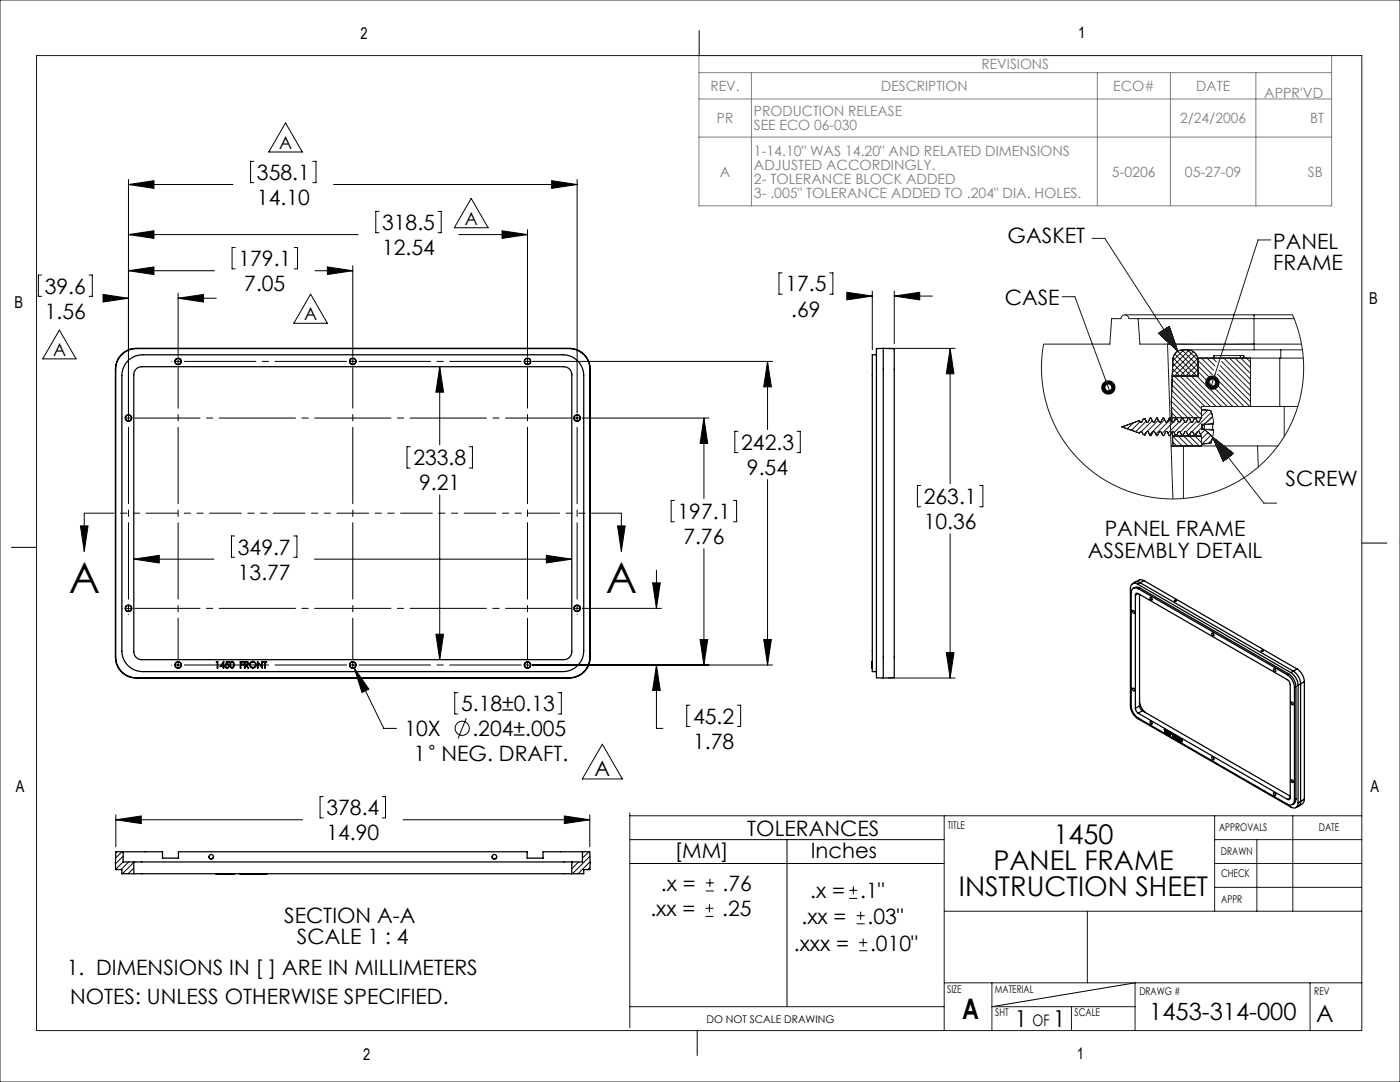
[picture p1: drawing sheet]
<svg xmlns="http://www.w3.org/2000/svg" width="279mm" height="216mm" viewBox="0 0 279 216" stroke-linecap="round" stroke-linejoin="round" font-family="sans-serif">
<g fill="none" stroke="#000" stroke-width=".2">
<path d="M139.5 6.1v5M25.6 35.8v46.6M25.6 36.8h20.9M25.6 36.8l5.1-.7v1.5zM50.6 32.2h-.6v4.2h.6M57 24.5l3.3 5.8h-6.7zM62.4 32.2h.7v4.2h-.7M66.6 36.8h48.6M94 39.6l3.4 5.8h-6.7zM110.1 36.1l5.1 .7-5.1 .8zM115.2 35.8v46.6M8.3 54.9h-.6v4.2h.6"/>
<path d="M17.8 54.9h.6v4.2h-.6M20.6 58.7l5 .8-5 .8zM21.9 59.5h3.7M25.6 54h17.2M25.6 46.8h45.9M25.6 54l5.1-.7v1.5zM25.6 46.8l5.1-.8v1.6zM35.5 58.5v12.6M35.5 59.5h7.7M35.5 59.5l5.1-.8v1.6zM47 49.4h-.7v4.2h.7M58.7 49.4h.7v4.2h-.7"/>
<path d="M62 58.7l3.3 5.8h-6.7zM62.9 54h7.5M65.3 53.3l5.1 .7-5.1 .8zM70.4 53v18.1M75.6 42.2h-.6v4.2h.6M87.4 42.2h.7v4.2h-.7M91.6 46.8h13.7M100.2 46l5.1 .8-5.1 .8zM105.3 45.8v25.3M156.1 54.5h-.6v4.2h.6M165.6 54.5h.6v4.2h-.6M169 58.3l5.1 .8-5.1 .7z"/>
<path d="M169.7 59.1h4.4M174.1 58.1v11.7M178.5 59.1l5-.8v1.5zM178.5 58.1v10.5M178.5 59.1h7.6M11.9 65.9l3.3 5.7h-6.7zM34.3 72.1h.1M34.9 72.1h1.3M35.5 71.5v1.2M69.8 72.1h1.2M70.4 71.5v1.2M87.8 73.2l.7 5.1h-1.5z"/>
<path d="M87.8 73.2v15.6M104.6 72.1h1.3M105.3 71.5v1.2M106.3 72.1h47.9M153.2 72.1l.7 5.1h-1.5zM153.2 72.1v13.6M177.3 69.5h13.3M189.6 69.5v27M189.6 69.5l.8 5.1h-1.5zM220.6 75.7l.3 .8M242.5 74.7l-.3 .8M24.4 83.4h.1"/>
<path d="M25 83.4h1.3M25.6 82.8v1.2M81.9 89.1h-.7v4.3h.7M87.8 98.8v32.8M93.6 89.1h.7v4.3h-.7M114.6 83.4h1.2M115.2 82.8v1.2M116.2 83.4h25.3M134.6 99.9h-.6v4.2h.6M140.5 83.4l.7 5.1h-1.5zM140.5 83.4v16.1M146.4 99.9h.6v4.2h-.6"/>
<path d="M147.3 86.1h-.6v4.2h.6M153.2 95.7v37M159.1 86.1h.6v4.2h-.6M183.7 96.9h-.6v4.2h.6M195.5 96.9h.7v4.2h-.7M2.3 109.2h5M16.1 104.9h1.5l-.8 5.1zM16.8 102.4v7.6M26.7 111.6h16M26.7 111.6l5.1-.8v1.5zM46.8 106.9h-.6v4.3h.6M58.6 106.9h.7v4.3h-.7"/>
<path d="M62.8 111.6h51.3M109 110.8l5.1 .8-5.1 .7zM123.2 104.9h1.6l-.8 5.1zM124 102.4v7.6M130.2 116.3h1.6l-.8 5.1zM131 113.8v7.6M140.5 109.5v23.2M189.6 106.5v28.8M271.8 108.4h5M279.4 108.4h.1M24.4 121.4h.1M25 121.4h1.3"/>
<path d="M25.6 120.8v1.2M25.6 122.6v.1M34.3 132.7h.1M34.9 132.7h1.3M35.5 132.1v1.2M35.5 133.9v.1M69.8 132.7h1.2M70.4 132.1v1.2M70.4 133.9v.1M70.7 133.3l5.9 12h2.5M70.7 133.3l2.9 4.2-1.4 .7zM87 126.6h1.5l-.7 5z"/>
<path d="M91.4 138.2h-.6v4.3h.6M104.6 132.7h1.3M105.3 132.1v1.2M105.3 133.9v.1M106.3 132.7h47.9M111.4 138.2h.6v4.3h-.6M114.6 121.4h1.2M115.2 120.8v1.2M115.2 122.6v.1M116.2 121.4h15.8M131 132.7v12.6h1.3M131 132.7l.8 5.1h-1.6z"/>
<path d="M139.7 127.6h1.5l-.7 5.1zM152.4 127.6h1.5l-.7 5.1zM177.3 135.3h13.3M188.9 130.2h1.5l-.8 5.1zM64.5 159h-.6v4.2h.6M76.3 159h.6v4.2h-.6M93.1 143.3l-1.7 4M120.2 148.5l4 6.9h-8zM137.7 140.7h-.6v4.3h.6M147.2 140.7h.6v4.3h-.6M23.1 162.6v6.4M23.1 163.6h37.3"/>
<path d="M23.1 163.6l5.1-.8v1.5zM23.2 170l-.1 .1M24.3 170l-1.2 1.2M24.6 170.8l-1.6 1.6M24.6 172l-1.5 1.5M25.7 172l-1.6 1.5M26.7 172.1l-2.3 2.2M26.7 173.2l-1.1 1.1M26.7 174.3h.1M80.4 163.6h37.3M112.6 162.8l5.1 .8-5.1 .7zM114.3 172l-.2 .2"/>
<path d="M115.5 172l-1.4 1.3M116.4 170l-.2 .1M116.5 174.3h.1M117.5 170l-1.3 1.2M117.7 162.6v6.4M117.7 170.9l-3.5 3.4M117.7 173.1l-.4 .4M117.8 171.9l-2.4 2.4M125.7 167.5h62.7M125.7 172.3h62.7M140.9 177.8h1.6M140.9 176.2h1.6"/>
<path d="M141.7 175.4v1.6M157.1 167.5v33.4M169.5 179.3h1.6M169.5 177.7h1.6M170.3 176.8v1.7M140.8 182.9h1.6M140.8 181.2h1.6M141.6 180.4v1.6M171 184.3h1.6M171 182.7h1.6M171.5 189.7h1.6M171.5 188.1h1.6"/>
<path d="M171.8 181.9v1.6M172.3 187.3v1.6M226.5 196.1l-28.5 4.8M139.1 205.6v5"/>
<circle cx="86.2" cy="149.1" r=".4"/>
<circle cx="92.2" cy="145.3" r="1.41"/>
</g>
<g fill="none" stroke="#000" stroke-width="2" stroke-linecap="butt">
<circle cx="221.2" cy="77.3" r=".42"/>
<circle cx="242" cy="76.4" r=".42"/>
</g>
<g fill="none" stroke="#191924" stroke-width=".2">
<path d="M0 0h279.4v215.9h-279.4zM7.3 11.1h264.5v194.5h-264.5zM212 59.2h2.5l6.7 18.1M217.9 47.6h2.6l14.6 22.5M253.6 47.9h-2.5l-9.1 28.5M224.5 62.8h33.4a26.2 26.2 0 0 1-20.8 36.6 26.2 26.2 0 0 1-28.8-30.7h13.2l.4-5.1h1.8a.76 .76 0 0 1 .8-.8 .76 .76 0 0 1 .8 .8h33M227.1 63.6l.4 5.1h32.2M231.2 66.5l3.9 3.6M232.2 65.9l.4 .4M232.3 65.8l.1 .2-.1-.1M232.4 65.8l.1 .4M232.5 65.7l.2 .7-.5-.5"/>
<path d="M232.5 65.7l.3 .9-.7-.7M232.5 65.7l.4 1.1-.8-.8M232.6 65.6l.5 1.5-1.1-1.1 1 .9-.4-1.3M232.7 65.6l.5 1.7-1.3-1.2M232.7 65.6l.6 1.8-1.4-1.3M232.7 65.5l.8 2.1-1.6-1.5M232.8 65.5l.8 2.3-1.8-1.7M232.8 65.5l.9 2.5-1.9-1.8M232.9 65.4l1 2.9-2.2-2.1 2.1 1.9-.9-2.6M233 65.4l1 3.1-2.4-2.2M233 65.4l1.1 3.2-2.5-2.3M233 65.3l1.2 3.5-2.6-2.5"/>
<path d="M233.1 65.3l1.2 3.7-2.8-2.7M233.1 65.3l1.4 3.9-3-2.8M233.2 65.2l1.5 4.3-3.3-3.1 3.2 2.9-1.4-4M233.3 65.2l1.5 4.5-3.5-3.3M233.3 65.2l1.6 4.6-3.6-3.3M233.3 65.1l1.7 4.9-3.7-3.5M233.4 65.1l1.7 5M233.4 65.1l-2.2 1.4M233.8 79l4.4 4.3M233.8 77.9l5.5 5.4M233.9 76.8l5.9 5.9M233.9 75.7l5.9 5.9"/>
<path d="M233.9 75h5.3M234 74.6l6.4 6.5M234 73.6l7.6 7.5M234 72.5l8.7 8.6M234.1 71.4l9.7 9.7M234.5 70.6l10.4 10.5M235 70.1l11 11M235.9 69.8l3.2 3.2M236.2 69.8l-2.1 2.2M237.3 69.8l-3.3 3.4M238.1 70.2l-4.1 4.1M238.7 70.7l-4.3 4.3"/>
<path d="M239 71.5l-3.5 3.5M239 71.8a2.03 2.03 0 0 0-2-2l2 2.1M239 71.8l.2 3.2M239 71.8h.1M239.1 72.6l-2.4 2.4M239.1 73.7l-1.3 1.3M239.1 74.8l-.2 .2M239.1 73.1l2.6 2.5M239.1 72l2.8 2.7M239.8 71.5l2.4 2.4M240.9 71.5l1.6 1.5M242 71.5l.7 .7"/>
<path d="M242.2 70.9v.6M242.3 71.5v-.6h5.8v.6M242.5 76.4l4.7 4.7M242.7 75.5l5.6 5.6M243 74.7l6.4 6.4M243.3 73.8l6.3 6.3M243.5 73l6.1 6M243.8 72.1l5.8 5.8M244.3 71.5l5.3 5.3M245.4 71.5l4.2 4.1M246.5 71.5l3.1 3M247.5 70.9v.6"/>
<path d="M247.6 71.5l2 1.9M248.3 70.9v.6M248.7 71.5l.9 .8M249.6 71.5v9.6M250.3 62.8v5.9M250.3 68.7v1.1M250.3 68.7h-17.3l1.1 30.9M255.4 71.5v9.6M255.6 69.8v1.7M259.9 69.8h-23.8a2.03 2.03 0 0 0-2 2l-.3 8.4 .1 4.1M260.1 71.5h-21v3.5M224.4 85l-.2 .3"/>
<path d="M226.2 84.4l-1.2 1.2M226.4 84.3l-2.5 .9 2.5 .9M226.4 84.3h.1M226.4 86.1h.1M226.4 86.1h.2M226.6 84.2l-.2 .1M226.6 86.1l.8 .3 .2-.2M227.5 84.1l-1.7 1.8M227.6 84.2l-.2-.3-.8 .3M227.6 84.2l.1 .1M227.7 86.1l-.1 .1M227.7 86.1l.2 .1"/>
<path d="M227.9 84.2l.3-.5 .3-.2 .3 .7M227.9 86.2l.3 .5 .3 .1 .3-.6M227.9 84.2l-.2 .1M228.8 84l-2.2 2.1M228.8 86.2l-.5 .5M228.8 84.2l.2 .1M229 86.1l-.2 .1M229 86.1l.1 .1M229.1 84.2l.4-.8h.2l.4 .8M229.1 86.2l.4 .7h.2l.4-.7M229.1 84.2l-.1 .1M230 83.9l-2.2 2.2"/>
<path d="M230.1 84.2l.2 .1M230.3 86.1l-.2 .1M230.3 86.1l.1 .1M230.4 84.2l.4-.8h.2l.4 .8M230.4 86.2l.4 .7h.2l.4-.7M230.4 84.2l-.1 .1M231.2 83.8l-2.2 2.3M231.4 84.2l.1 .1M231.5 86.1l-.1 .1M231.5 86.1l.2 .1M231.7 84.2l.4-.8h.1l.4 .8M231.7 86.2l.4 .7h.1l.4-.7"/>
<path d="M231.7 84.2l-.2 .1M232.4 83.7l-3 3M232.6 84.2l.2 .1M232.8 86.1l-.2 .1M232.8 86.1l.2 .1M233 84.2l.4-.8h.1l.4 .8M233 86.2l.4 .7h.1l.4-.7M233 84.2l-.2 .1M233.6 83.6l-2.9 3M233.7 89h21.3M233.8 80.1l3.3 3.2M233.8 81.2l2.1 2.1"/>
<path d="M233.8 82.4l1 .9M233.9 84.2l.2 .1M234 86.1h.1M234 86.1l.1 2.9M234 87h.1M234 87h5.8M234 87l2 2M234 88.2l.8 .8M234.1 86.1l-.2 .1M234.1 86.1l.1 .1M234.1 84.3l-2.2 2.2M234.2 84.2l.4-.8h.2l.4 .8"/>
<path d="M234.2 86.2l.4 .7h.2l.4-.7M234.2 84.2l-.1 .1M234.8 83.5l-.6 .7M235.1 87l2 2M235.2 84.2l.1 .1M235.3 84.3l-2.2 2.1M235.3 86.1l-.1 .1M235.3 86.1l.2 .1M235.5 84.2l.4-.8h.2l.3 .8M235.5 86.2l.4 .7h.2l.3-.7M235.5 84.2l-.2 .1M236.1 83.5l-.4 .4"/>
<path d="M236.2 86.7l-.2 .2M236.2 89v10.5M236.2 87l2 2M236.4 84.2l.2 .1M236.5 84.2l-2.2 2.1M236.6 86.1l-.2 .1M236.6 86.1l.2 .1M236.8 84.2l.4-.8h.1l.4 .8M236.8 86.2l.4 .7h.1l.4-.7M236.8 84.2l-.2 .1M237.2 83.4l-.1 .1M237.3 87l2 2"/>
<path d="M237.6 86.4l-.5 .5M237.7 84.1l-2.2 2.1M237.7 84.2l.2 .1M237.9 86.1l-.2 .1M237.9 86.1l.1 .1M238 84.2l.4-.8h.2l.4 .8M238 86.2l.4 .7h.2l.4-.7M238 84.2l-.1 .1M238.5 87l1.3 1.3M238.9 84l-2.2 2.1M239 84.2l.1 .1M239.1 86.1l-.1 .1"/>
<path d="M239.1 86.1l.2 .1M239.3 86.2l.5 .7v2.1M239.3 84.2l-.2 .1M239.6 87l.2 .2M239.8 81.7l1.8 .2 .4 1.2-2.2 2.1 .6 .5M239.8 83.3l-5.9 .1M239.8 85.3l-1.4 1.5M240 81.8l-.2 .2M240.4 85.7l1.6 1.5M240.4 84.7v1M240.5 85.8l-.9 .9M240.9 85.7l1.3 .3-.2 1.2"/>
<path d="M241 81.9l-1.2 1.2M241.1 86.3l-1.3 1.3M241.6 86.9l-1.7 1.7M241.8 82.3l-3.9 3.8M241.9 87.8l-.8 .7M242 83.1l.2 1.3-1.3 .3M242 84.7v1M242 87.2l10.2 13.2h2.6M242 87.2l4.1 3.3-2 1.5zM242 87.2l-.4 1.2-1.8 .2M242.1 84.4l.1 .3h-2.4v1h2.4l-.1 .2M243.5 89.2l2.1 1.7-2-1.6"/>
<path d="M243.6 89.2l1 2.4M243.7 89.4l1 2.2M243.8 89.5l1.8 1.4M243.8 89.6l.9 1.9-.8-1.8M243.9 89.6l1.6 1.3M244 89.8l1.5 1.2M244.1 89.9l.7 1.6M244.1 90l1.3 1-1.1-.9M244.2 90l.6 1.5M244.3 90.2l.6 1.2M244.4 90.3l1 .8M244.4 90.4l.5 1-.3-.9"/>
<path d="M244.4 91.8l-1.4-3.3 2.8 2.2-2.9-2.3 1.5 3.4M244.5 90.4l.8 .7M244.6 90.6l.7 .5M244.7 90.7l.3 .7M244.7 90.8l.5 .3M244.8 90.8l.2 .5M244.9 90.9l.3 .3M244.9 91l.2 .3M245 91.1l.2 .1M245.1 91.2v.1M245.7 90.8l-2.3-1.8 1.2 2.7M245.7 90.8l-2.4-2 1.2 2.9"/>
<path d="M245.8 90.7l-2.7-2 1.4 3M245.9 90.7l-3.1-2.5 1.6 3.6M245.9 90.6l-3.3-2.6 1.7 3.9M246 90.6l-3.5-2.7 1.8 4M246 90.6l-3.6-2.9 1.8 4.2M246 90.5l-3.7-2.9 1.9 4.4M246.1 90.5l-4-3.1 2.1 4.6M251 89l.1 4.2M256.3 81.1v6M259 81.1h-19.2v2.3l-.5 .8M125.7 162.8h146.1M125.7 162.2v42.9"/>
<path d="M188.4 162.8v42.8M242.4 177.1h29.4M242.4 172.3h29.4M242.4 167.5h29.4M242.4 162.8v19M250.8 167.5v14.3M258 162.8v19M188.4 196.1h83.4M188.4 181.8h83.4M198 196.1v9.5M217 181.8v14.3M226.5 196.1v9.5"/>
<path d="M261.5 196.1v9.5M125.7 200.9h62.7M198 200.9h28.5M213.8 200.9v4.7"/>
</g>
<path d="M25.6 84.7v35.4M115.2 84.7v35.4" fill="none" stroke="#000" stroke-width=".2" stroke-dasharray="15.2 1.3 1.3 1.3" stroke-dashoffset="-.6"/>
<path d="M35.5 73.4v58M70.4 73.4v58M105.3 73.4v58" fill="none" stroke="#000" stroke-width=".2" stroke-dasharray="15.2 1.3 1.3 1.3" stroke-dashoffset="7.2"/>
<path d="M36.8 72.1h32.4M71.7 72.1h32.3M36.8 132.7h32.4M71.7 132.7h32.3" fill="none" stroke="#000" stroke-width=".2" stroke-dasharray="15.2 1.3 1.3 1.3" stroke-dashoffset="1"/>
<path d="M26.9 83.4h87M26.9 121.4h87" fill="none" stroke="#000" stroke-width=".2" stroke-dasharray="15.2 1.3 1.3 1.3" stroke-dashoffset="2.2"/>
<path d="M16.8 102.4h107.2" fill="none" stroke="#000" stroke-width=".2" stroke-dasharray="6.3 1.3 1.3 1.3 1.3 1.3" stroke-dashoffset=".4"/>
<path d="M139.5 11.1h126.3v30h-126.3zM139.5 14.5h126.3M139.5 19.8h126.3M150 14.5v26.6M219 14.5v26.6M233.6 14.5v26.6M250.6 14.5v26.6M139.5 27.4h126.3" fill="none" stroke="#808080" stroke-width=".2"/>
<g fill="#000">
<path d="M20.6 58.7l5 .8-5 .8zM35.5 59.5l5.1-.8v1.6zM25.6 54l5.1-.7v1.5zM65.3 53.3l5.1 .7-5.1 .8zM25.6 46.8l5.1-.8v1.6zM100.2 46l5.1 .8-5.1 .8zM25.6 36.8l5.1-.7v1.5zM110.1 36.1l5.1 .7-5.1 .8zM131 132.7l.8 5.1h-1.6zM130.2 116.3h1.6l-.8 5.1zM139.7 127.6h1.5l-.7 5.1zM140.5 83.4l.7 5.1h-1.5zM152.4 127.6h1.5l-.7 5.1zM153.2 72.1l.7 5.1h-1.5zM87.8 73.2l.7 5.1h-1.5zM87 126.6h1.5l-.7 5zM26.7 111.6l5.1-.8v1.5zM109 110.8l5.1 .8-5.1 .7zM70.7 133.3l1.5 4.9 1.4-.7zM178.5 59.1l5-.8v1.5zM169 58.3l5.1 .8-5.1 .7zM189.6 69.5l.8 5.1h-1.5zM188.9 130.2h1.5l-.8 5.1zM23.1 163.6l5.1-.8v1.5zM112.6 162.8l5.1 .8-5.1 .7z"/>
<path d="M16.1 104.9h1.5l-.8 5.1zM123.2 104.9h1.6l-.8 5.1z"/>
</g>
<g fill="none" stroke="#000" stroke-width=".25">
<path d="M24.2 70.7a4.1 4.1 0 0 1 3-1.2h86.5a4.1 4.1 0 0 1 4.1 4.1v57.6a4.1 4.1 0 0 1-4.1 4.1h-86.5a4.1 4.1 0 0 1-4.2-4.1v-57.6a4.1 4.1 0 0 1 1.2-2.9zM24.3 70.8a4.1 4.1 0 0 1 2.9-1.2h86.4a4.1 4.1 0 0 1 4.1 4.1v57.4a4.1 4.1 0 0 1-4.1 4.1h-86.4a4.1 4.1 0 0 1-4.1-4.1v-57.4a4.1 4.1 0 0 1 1.2-2.9zM25.5 72a4.1 4.1 0 0 1 2.9-1.2h84a4.1 4.1 0 0 1 4.1 4.1v55a4.1 4.1 0 0 1-4.1 4.1h-84a4.1 4.1 0 0 1-4.1-4.1v-55a4.1 4.1 0 0 1 1.2-2.9zM27.2 73.6l.5-.3 .6-.1h84.2a1.59 1.59 0 0 1 1.6 1.6v55.2a1.59 1.59 0 0 1-1.6 1.6h-84.2a1.59 1.59 0 0 1-1.6-1.6v-55.2l.1-.6zM174.9 70.8h-.8v63.2h.8M176.3 69.5v65.8M176.3 69.5l2.2 .1v65.6l-2.2 .1M176.3 69.5l-1.4 .1v65.6l1.4 .1M226.6 118.8v22.5M227.1 116.6a.89 .89 0 0 0-1.1-.1 .89 .89 0 0 0-.4 .9v23.5a3.2 3.2 0 0 0 1.5 2.5l30.5 17.6a.89 .89 0 0 0 1 .1 .89 .89 0 0 0 .5-.9M227.1 116.6l30.5 17.6M227.2 118.4l30 17.5 .3 .7v22.6"/>
<path d="M227.2 118.4a.34 .34 0 0 0-.4 0 .34 .34 0 0 0-.2 .4M227.2 118.4l-.6 .4M227.2 117.5a.89 .89 0 0 0-1-.1 .89 .89 0 0 0-.5 .9v22.5a3.2 3.2 0 0 0 1.5 2.5l29.7 17.1a.89 .89 0 0 0 1 .1 .89 .89 0 0 0 .4-.9M227.2 117.5l29.7 17.1M227.4 118.6v22.3M227.5 117.3l-.7-.2-.6 .3M227.5 117.3l29.7 17.2M227.5 117.3l-.3 .2M227.5 116.3l-.8-.2-.7 .4M227.5 116.3l-.4 .3M227.5 116.3l30.6 17.6M228.3 115.9l-.4-.2a1.67 1.67 0 0 0-1.4 .4"/>
<path d="M228.3 115.9l-.8 .4M228.3 115.9l30.6 17.6M229.6 119.2a.28 .28 0 0 1 .3 .2 .28 .28 0 0 1-.2 .4l-.2-.3zM234.4 119.8l.2-.1 .2 .2-.3 .1zM43.2 132h.3v1.3h-.1v-1.2h-.2zM44.5 132.3v.6h-.3zM44.6 132l.1 .9 .1 .1h-.1v.3h-.2v-.3h-.6zM44.6 132h.1M45.2 132h.5v.1h-.4l-.1 .4a.42 .42 0 0 1 .5 .3 .42 .42 0 0 1-.3 .5 .42 .42 0 0 1-.5-.3 .38 .38 0 0 0 .4 .2 .38 .38 0 0 0 .3-.3l-.2-.3h-.3zM46 132.1l.3-.1a.73 .73 0 0 1 .4 .6 .73 .73 0 0 1-.4 .7 .78 .78 0 0 1-.3-1.2zM46.2 132.2l.1-.1a.61 .61 0 0 1 0 1.1h-.1a.76 .76 0 0 1 0-1zM47.9 132h.7v.1h-.5v.4h.5v.2h-.5v.6h-.2z"/>
<path d="M48.8 132a.49 .49 0 0 1 .5 0 .49 .49 0 0 1 .3 .5l-.5 .2 .5 .6-.6-.6-.1 .6h-.1zM48.9 132.1l.5 .1v.3l-.5 .1zM51.4 132l.9 1v-1h.1v1.3l-.9-1v1h-.1zM52.5 132h.7v.1h-.3v1.2h-.1v-1.2h-.3zM174 132.1h.1M174 132h.1M174 133.3h.1M174.1 132h-.1v1.3h.1M226.1 121.8a.28 .28 0 0 1 .3 .2 .28 .28 0 0 1-.2 .3l-.2-.2zM226.1 137.3a.28 .28 0 0 1 .3 .2 .28 .28 0 0 1-.2 .4l-.2-.3zM241.9 126.3a.28 .28 0 0 1 .3 .2 .28 .28 0 0 1-.2 .4l-.2-.3zM251.7 129.8l.2-.1 .2 .2-.3 .1z"/>
<path d="M254.2 133.4a.28 .28 0 0 1 .4 .2 .28 .28 0 0 1-.2 .4l-.2-.3zM256.9 134.6a3.2 3.2 0 0 1 1.4 2.6M257.2 134.5a3.2 3.2 0 0 1 1.4 2.5M257.2 134.5l-.3 .1M257.6 134.2a3.2 3.2 0 0 1 1.5 2.5M258.1 133.9a3.2 3.2 0 0 1 1.5 2.5M258.1 133.9l-.5 .3M258.3 137.2v22.4M258.6 137v22.4M258.6 137l-.3 .2M258.9 133.5a3.2 3.2 0 0 1 1.4 2.5M258.9 133.5l-.8 .4"/>
<path d="M259.1 136.7v23.5M259.6 136.4l-.5 .3M259.6 136.4v23.5M260.3 136l-.7 .4M260.3 136v23.4M226.6 141.3l.2 .6 .4 .4M227.2 142.3l29.7 17.2M227.4 140.9l.2 .5 .4 .4M227.4 140.1a3.6 3.6 0 0 0 1.2 2.1M227.4 140.9l-.8 .4M228 141.8l-.8 .5M228 141.8l29.5 17.1"/>
<path d="M229.6 143.9a.28 .28 0 0 1 .3 .2 .28 .28 0 0 1-.2 .4l-.2-.3zM232.4 145.5l.1 .1M232.4 145.5v.1M232.4 146.1h.1M232.5 145.6v.5M232.5 145.6h.1M232.7 146.1l.2 .1M232.8 146.1h.1M232.8 146.1h-.1M232.9 146.2v.1M232.9 145.9v.3M232.9 145.9l-.2 .2"/>
<path d="M232.9 146l-.1 .1M232.9 145.8l-.3 .3 .4 .1M232.9 145.8h.1M232.9 145.8v.4M232.9 146.2h.1M233 146.2h-.1M233 146.3l.1 .2 .2-.1M233 146.3h.1M233 146.3l.1 .1M233.1 146.3l.1 .1M233.1 146.3h-.1M233.1 145.9l-.1 .3 .2 .2h-.1"/>
<path d="M233.1 145.9l.2 .1M233.1 146.1v.1M233.1 146.1h.1M233.1 146.2l.2 .2M233.1 146v.1M233.2 146.4h.1M233.2 146.4h-.1M233.2 146.1l.1 .3M233.2 146.1l-.1 .1M233.3 146.1l-.2-.1v.1M233.3 146v.1M233.3 146h.1"/>
<path d="M233.3 146.4l-.1 .1M233.4 146.4v-.2l.2 .1-.1 .3M233.4 146.4l.1 .2M233.4 146.3l.1 .3M233.4 146.3l-.1 .1M233.5 146.2l-.1 .1M233.5 146.2h-.1v.3l.2 .2v-.2M233.5 146.2l.1 .3M233.5 146.1l.2 .4M233.5 146.1l-.1 .1M233.5 146.1v.1M233.5 146.6h.1"/>
<path d="M233.6 146.7h.1M233.7 146.5l-.1 .2M233.7 146.5h-.1M234.1 146.5l.2 .1M234.1 146.5v.5M234.1 146.7l.2 .1M234.1 146.6v.1M234.1 146.8v.2M234.1 146.7h.1M234.3 146.9l-.2-.1v.2M234.3 146.7l-.2-.1v.1M234.3 146.6v.1"/>
<path d="M234.3 146.8v.1M234.3 146.8h.1M234.3 146.7h.1M234.3 146.6h.1M234.3 146.9h.1M234.4 146.7h.1M234.4 146.7v.5M234.4 146.9v-.1l.2 .1-.1 .1M234.4 147.2v-.2l.2 .4M234.4 146.9l.1 .1M234.4 146.8v.1M234.4 147v.2"/>
<path d="M234.4 146.9h.1M234.4 146.7l.1 .1M234.5 146.7l.1 .1M234.5 146.7h-.1M234.5 146.9l.1 .1M234.5 146.9v.1M234.5 146.8l.1 .2M234.5 147.1l.1 .3M234.6 146.8l.1 .2M234.6 146.8h-.1M234.6 147h-.1l.1 .4M234.7 147l-.1 .1"/>
<path d="M234.7 147h-.1M234.8 147.2l.1 .3M234.8 147.2v-.1a.22 .22 0 0 1 .3 .1 .22 .22 0 0 1-.2 .3M234.8 147.1l.2 .4M234.8 147.1v.1M234.8 147h.2M234.8 147h.1M234.9 147l-.1 .1M234.9 147l.3 .4M234.9 147a.31 .31 0 0 0-.1 .4 .31 .31 0 0 0 .4 .1v-.1M235 147l.2 .4M235 147h-.1"/>
<path d="M235 147.5h.1M235 147.5h-.1M235.2 147.4l-.1 .2M235.2 147.4h.1M235.3 147.2v.5M235.3 147.2l.3 .7M235.3 147.7h.1M235.3 147.2l.3 .5M235.4 147.4l-.1 .3M235.6 147.4v.5M235.6 147.4h.1M235.6 147.9h.1"/>
<path d="M235.7 147.4h-.1M235.7 147.4l-.1 .5M235.7 147.4l.3 .2M235.7 147.4l.2 .2M235.8 147.6v.4M235.8 148h.1M235.9 147.6l-.1 .4M235.9 147.6h.1M236 147.6h-.1M241.9 151.1a.28 .28 0 0 1 .3 .1 .28 .28 0 0 1-.2 .4l-.2-.3zM254.2 158.2a.28 .28 0 0 1 .4 .2 .28 .28 0 0 1-.2 .3l-.2-.3zM257.5 159.2a.34 .34 0 0 1-.2 .3 .34 .34 0 0 1-.4 0"/>
<path d="M257.5 159.2l-.6 .3M257.7 140.1a.28 .28 0 0 1 .4 .2 .28 .28 0 0 1-.2 .3l-.2-.3zM257.7 155.6a.28 .28 0 0 1 .4 .2 .28 .28 0 0 1-.2 .3l-.2-.3zM258.6 159.4l-.1 .7-.6 .4M258.6 159.4l-.3 .2M259.6 159.9l-.3 .9-.7 .4M259.6 159.9l-.5 .3M260.3 159.4l-.1 .5a1.68 1.68 0 0 1-1 1M260.3 159.4l-.7 .5M24.6 170h7.8v1.2h3.2v-1.2h69.6v1.2h3.2v-1.2h7.8M24.6 170h-1.5v3.5h1.2v.8h2.4M24.6 170v2h2.1"/>
<path d="M26.7 174.3h87.4M26.7 172h87.4M26.7 172v2.3M41.7 170.9a.46 .46 0 0 0 .5 .5 .46 .46 0 0 0 .4-.5M43.2 174.3v.2h.3v-.2M43.2 174.3v.2M43.9 174.3v.2h.9v-.2M44.6 174.3v.2M44.9 174.3v.2h.8v-.2M45 174.3v.2M45.2 174.3v.2M45.8 174.3v.2"/>
<path d="M45.9 174.3v.2h.4M46.3 174.3v.2M46.7 174.3v.2h-.4M47.9 174.3v.2h.7v-.2M48.8 174.3v.2h.5M49.3 174.3v.2M49.6 174.3v.2h-.3M49.8 174.3v.2h.7M50.5 174.3v.2M51.1 174.3v.2h-.6M51.4 174.3v.2h1v-.2M51.4 174.3v.2"/>
<path d="M52.3 174.3v.2M52.5 174.3v.2h.7v-.2M98.2 170.9a.46 .46 0 0 0 .5 .5 .46 .46 0 0 0 .4-.5M114.1 172v2.3M116.2 170h1.5v3.5h-1.2v.8h-2.4M116.2 170v2h-2.1"/>
<circle cx="35.5" cy="72.1" r=".65"/>
<circle cx="35.5" cy="72.1" r=".61"/>
<circle cx="70.4" cy="72.1" r=".65"/>
<circle cx="70.4" cy="72.1" r=".61"/>
<circle cx="105.3" cy="72.1" r=".65"/>
<circle cx="105.3" cy="72.1" r=".61"/>
<circle cx="25.6" cy="83.4" r=".65"/>
<circle cx="25.6" cy="83.4" r=".61"/>
<circle cx="115.2" cy="83.4" r=".65"/>
<circle cx="115.2" cy="83.4" r=".61"/>
<circle cx="25.6" cy="121.4" r=".65"/>
<circle cx="25.6" cy="121.4" r=".61"/>
<circle cx="35.5" cy="132.7" r=".65"/>
<circle cx="35.5" cy="132.7" r=".61"/>
<circle cx="50.5" cy="132.6" r=".55"/>
<circle cx="50.5" cy="132.6" r=".67"/>
<circle cx="70.4" cy="132.7" r=".65"/>
<circle cx="70.4" cy="132.7" r=".61"/>
<circle cx="105.3" cy="132.7" r=".65"/>
<circle cx="105.3" cy="132.7" r=".61"/>
<circle cx="115.2" cy="121.4" r=".65"/>
<circle cx="115.2" cy="121.4" r=".61"/>
<circle cx="42.2" cy="171" r=".46"/>
<circle cx="98.7" cy="171" r=".46"/>
</g>
<g font-size="8.5">
<text x="13.7" y="118.3">A</text>
<text x="120.9" y="118.3">A</text>
</g>
<text font-size="5.6" x="192" y="203.3">A</text>
<g font-size="5.4">
<text x="198.3" y="173.6">PANEL FRAME</text>
<text x="210.2" y="168.3">1450</text>
<text x="191.4" y="178.8">INSTRUCTION SHEET</text>
</g>
<g font-size="4.7">
<text x="229.4" y="203.6">1453-314-000</text>
<text x="262.6" y="204">A</text>
<text x="202.4" y="205">1</text>
<text x="210.1" y="205">1</text>
</g>
<g font-size="4.2">
<text x="51.3" y="35.9">358.1</text>
<text x="51.3" y="40.9">14.10</text>
<text x="76.3" y="45.9">318.5</text>
<text x="47.6" y="53.1">179.1</text>
<text x="76.3" y="50.9">12.54</text>
<text x="201.1" y="48.4">GASKET</text>
<text x="254.1" y="49.6">PANEL</text>
<text x="254.1" y="53.8">FRAME</text>
<text x="8.9" y="58.6">39.6</text>
<text x="48.7" y="58.1">7.05</text>
<text x="156.7" y="58.2">17.5</text>
<text x="8.9" y="63.6">1.56</text>
<text x="157.9" y="63.2">.69</text>
<text x="200.5" y="60.9">CASE</text>
<text x="147.9" y="89.8">242.3</text>
<text x="82.5" y="92.8">233.8</text>
<text x="149.1" y="94.8">9.54</text>
<text x="83.7" y="97.9">9.21</text>
<text x="184.4" y="100.6">263.1</text>
<text x="256.6" y="97">SCREW</text>
<text x="135.2" y="103.6">197.1</text>
<text x="184.4" y="105.6">10.36</text>
<text x="220.5" y="107">PANEL FRAME</text>
<text x="47.5" y="110.6">349.7</text>
<text x="136.4" y="108.6">7.76</text>
<text x="217.1" y="111.3">ASSEMBLY DETAIL</text>
<text x="47.5" y="115.7">13.77</text>
<text x="92" y="141.9">5.18±0.13</text>
<text x="80.7" y="146.9">10X</text>
<text x="94.3" y="146.9">.204±.005</text>
<text x="138.3" y="149.4">1.78</text>
<text x="138.3" y="144.4">45.2</text>
<text x="82.6" y="151.9">1</text>
<text x="88.1" y="151.9">NEG. DRAFT.</text>
<text x="118.6" y="154.8">A</text>
<text x="65.2" y="167.7">14.90</text>
<text x="65.2" y="162.7">378.4</text>
<text x="149.1" y="166.8">TOLERANCES</text>
<text x="134.7" y="171.2">[MM]</text>
<text x="161.8" y="171.2">Inches</text>
<text x="131.9" y="177.8">.x =</text>
<text x="144.2" y="177.8">.76</text>
<text x="161.7" y="179.3">.x =</text>
<text x="171.7" y="179.3">.1&quot;</text>
<text x="56.7" y="184.1">SECTION A-A</text>
<text x="129.8" y="182.8">.xx =</text>
<text x="144.1" y="182.8">.25</text>
<text x="160" y="184.3">.xx =</text>
<text x="173.1" y="184.3">.03&quot;</text>
<text x="59.3" y="188.4">SCALE 1 : 4</text>
<text x="158.4" y="189.7">.xxx =</text>
<text x="173.6" y="189.7">.010&quot;</text>
<text x="13.3" y="194.6">1. DIMENSIONS IN [ ] ARE IN MILLIMETERS</text>
<text x="14" y="200.3">NOTES: UNLESS OTHERWISE SPECIFIED.</text>
</g>
<g font-size="3.5">
<text x="55.7" y="29.8">A</text>
<text x="92.8" y="44.9">A</text>
<text x="60.7" y="63.9">A</text>
<text x="10.6" y="71.1">A</text>
</g>
<g font-size="3.3">
<text x="72" y="7.7">2</text>
<text x="215.2" y="7.6">1</text>
<text x="2.9" y="61.4">B</text>
<text x="273.2" y="60.6">B</text>
<text x="3.1" y="158.1">A</text>
<text x="273.5" y="158.1">A</text>
<text x="72.5" y="211.6">2</text>
<text x="214.9" y="211.4">1</text>
</g>
<text font-size="3.2" x="206" y="204.7">OF</text>
<g font-size="2.8" fill="#808080">
<text x="195.9" y="13.9">REVISIONS</text>
<text x="141.8" y="18.2">REV.</text>
<text x="150.5" y="23.2">PRODUCTION RELEASE</text>
<text x="175.9" y="18.2">DESCRIPTION</text>
<text x="222.1" y="18.2">ECO#</text>
<text x="238.7" y="18.2">DATE</text>
<text x="252.3" y="19.6">APPR'VD</text>
<text x="143.1" y="24.6">PR</text>
<text x="150.5" y="26">SEE ECO 06-030</text>
<text x="235.5" y="24.6">2/24/2006</text>
<text x="261.5" y="24.6">BT</text>
<text x="143.7" y="35.3">A</text>
<text x="150.5" y="31">1-14.10&quot; WAS 14.20&quot; AND RELATED DIMENSIONS</text>
<text x="150.5" y="33.9">ADJUSTED ACCORDINGLY.</text>
<text x="221.9" y="35.3">5-0206</text>
<text x="236.5" y="35.3">05-27-09</text>
<text x="261" y="35.3">SB</text>
<text x="150.5" y="36.7">2- TOLERANCE BLOCK ADDED</text>
<text x="150.5" y="39.5">3- .005&quot; TOLERANCE ADDED TO .204&quot; DIA. HOLES.</text>
</g>
<g font-size="2.1">
<text x="189.1" y="165.3">TITLE</text>
<text x="243.3" y="165.8">APPROVALS</text>
<text x="263.2" y="165.8">DATE</text>
<text x="243.7" y="170.5">DRAWN</text>
<text x="243.7" y="175">CHECK</text>
<text x="243.7" y="180.1">APPR</text>
<text x="189" y="198.1">SIZE</text>
<text x="198.5" y="198.1">MATERIAL</text>
<text x="198.6" y="202.8">SHT</text>
<text x="214.5" y="202.8">SCALE</text>
<text x="227.4" y="198.4">DRAWG #</text>
<text x="262.3" y="198.5">REV</text>
<text x="141" y="204.2">DO NOT SCALE DRAWING</text>
</g>
</svg>
